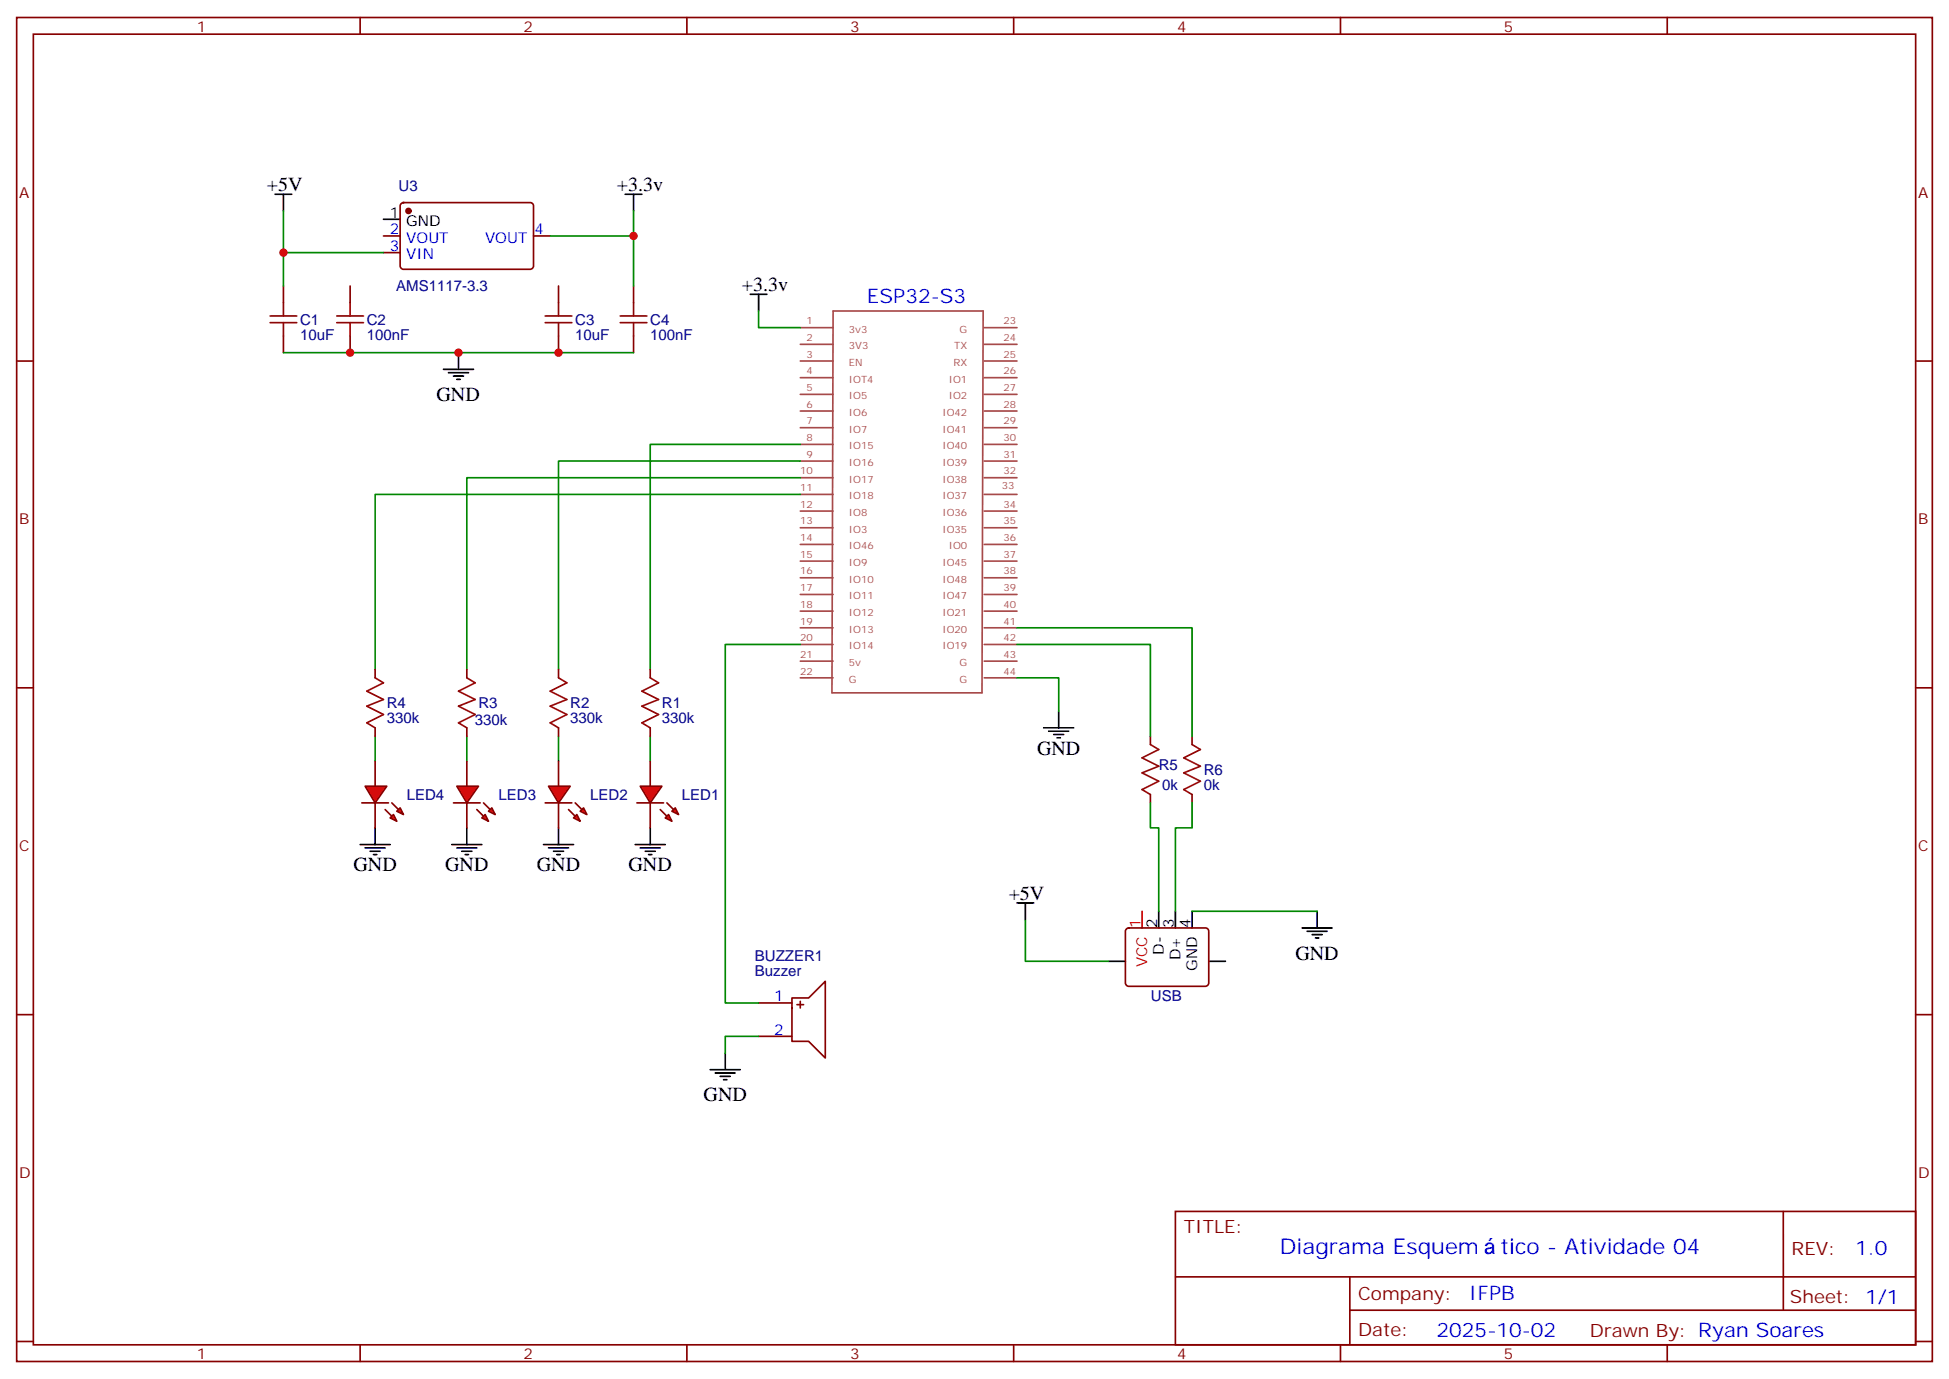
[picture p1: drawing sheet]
<svg xmlns="http://www.w3.org/2000/svg" width="412mm" height="292mm" viewBox="0 0 412 292" stroke-linecap="round" stroke-linejoin="round" font-family="sans-serif">
<g fill="none" stroke="#870000" stroke-width=".35">
<path d="M3.5 3.7h405.4v284.3h-405.4zM7.1 7.2h398.2v277.3h-398.2zM76.2 3.7v3.5M145.3 3.7v3.5M214.5 3.7v3.5M283.6 3.7v3.5M352.8 3.7v3.5M81.1 49.9h3.6M81.1 53.4h3.6M84.9 43.1l.5-.2h26.8a.71 .71 0 0 1 .7 .7v12.7a.76 .76 0 0 1-.7 .7h-26.8a.76 .76 0 0 1-.7-.7v-12.7zM112.9 49.9h3.5M3.5 76.4h3.6"/>
<path d="M60 60.5v3.5M60 71.1v3.5M74.1 60.5v3.5M74.1 71.1v3.5M118.2 60.5v3.5M118.2 71.1v3.5M134.1 60.5v3.5M134.1 71.1v3.5M405.3 76.4h3.6M3.5 145.5h3.6M79.4 141.6v1.8M79.4 154v1.8"/>
<path d="M98.8 141.6v1.8M98.8 154v1.8M118.2 141.6v1.8M118.2 154v1.8M137.6 141.6v1.8M137.6 154v1.8M243.4 155.8v1.7M252.2 155.8v1.7M405.3 145.5h3.6M243.4 168.1v1.8M252.2 168.1v1.8M238.4 196.5l.4-.2h16.3a.71 .71 0 0 1 .7 .7v11a.76 .76 0 0 1-.7 .7h-16.3a.76 .76 0 0 1-.7-.7v-11z"/>
<path d="M3.5 214.7h3.6M405.3 214.7h3.6M248.7 256.3h156.6v28.2h-156.6zM377.3 256.3v20.9M248.7 270.1h156.5M285.6 277.2h119.6M285.6 270.1v14.2M3.5 283.8h3.6M76.2 284.5v3.5M145.3 284.5v3.5M214.5 284.5v3.5M283.6 284.5v3.5"/>
<path d="M352.8 284.5v3.5M405.3 283.8h3.6"/>
</g>
<g fill="none" stroke="#a64a4a" stroke-width=".35">
<path d="M169.3 79.9h7M169.3 76.4h7M169.3 72.8h7M169.3 69.3h7M176.3 65.8h31.7l-.2 80.8h-31.8zM208.3 79.9h6.9M208.3 76.4h6.9M208.3 72.8h6.9M208.3 69.3h6.9M169.3 97.5h7M169.3 94h7M169.3 90.5h7"/>
<path d="M169.3 87h7M169.3 83.4h7M208.3 97.5h6.9M208.3 94h6.9M208.3 90.5h6.9M208.3 87h6.9M208.3 83.4h6.9M169.3 118.7h7M169.3 115.2h7M169.3 111.7h7M169.3 108.1h7M169.3 104.6h7"/>
<path d="M169.3 101.1h7M208.3 118.7h6.9M208.3 115.2h6.9M208.3 111.7h6.9M208.3 108.1h6.9M208.3 104.6h6.9M208.3 101.1h6.9M169.3 139.9h7M169.3 136.3h7M169.3 132.8h7M169.3 129.3h7M169.3 125.8h7"/>
<path d="M169.3 122.2h7M208.3 139.9h6.9M208.3 136.3h6.9M208.3 132.8h6.9M208.3 129.3h6.9M208.3 125.8h6.9M208.3 122.2h6.9M169.3 143.4h7M208.3 143.4h6.9"/>
</g>
<g fill="none" stroke="#000" stroke-width=".35">
<path d="M58.2 41.1h3.5M60 41.1v3.5M81.1 46.4h3.6M132.3 41.1h3.5M134.1 41.1v3.5M93.8 78.1h6.4M94.9 78.8h4.2M96 79.6h2.1M97 74.6v3.5M96.7 80.3h.7M220.8 154h6.4M221.9 154.7h4.2"/>
<path d="M223 155.4h2.1M223.7 156.1h.7M224 150.5v3.5M76.2 178.7h6.3M77.3 179.4h4.2M79.4 175.2v3.5M95.6 178.7h6.4M96.7 179.4h4.2M98.8 175.2v3.5M115 178.7h6.4M116.1 179.4h4.2M118.2 175.2v3.5"/>
<path d="M134.4 178.7h6.4M135.5 179.4h4.2M137.6 175.2v3.5M78.3 180.1h2.1M79 180.8h.7M97.7 180.1h2.1M98.4 180.8h.7M117.1 180.1h2.1M117.8 180.8h.7M136.5 180.1h2.1M137.2 180.8h.7M245.2 192.8v3.5"/>
<path d="M248.7 192.8v3.5M252.2 192.8v3.5M275.5 196.3h6.4M276.6 197h4.2M277.6 197.7h2.2M278.3 198.4h.7M278.7 192.8v3.5M234.6 203.4h3.5M255.8 203.4h3.5"/>
</g>
<g fill="none" stroke="#008700" stroke-width=".35">
<path d="M60 44.6v8.8h21.1M60 53.4v7.1M134.1 44.6v5.3h-17.7M134.1 49.9v10.6M60 74.6h74.1M169.3 94h-31.7v47.6M169.3 97.5h-51.1v44.1M169.3 101.1h-70.5v40.5M169.3 104.6h-89.9v37M215.2 136.3h28.2v19.5M215.2 132.8h37v23M79.4 155.8v5.2"/>
<path d="M98.8 155.8v5.2M118.2 155.8v5.2M137.6 155.8v5.2M215.2 143.4h8.8v7.1M243.4 169.9v5.3h1.8v17.6M252.2 169.9v5.3h-3.5v17.6M252.2 192.8h26.5"/>
</g>
<path d="M241.7 192.8v3.5" fill="none" stroke="#f00" stroke-width=".35"/>
<g fill="none" stroke="#a10000" stroke-width=".35">
<path d="M57.1 68.3h5.7M57.1 66.9h5.7M60 64v2.9M60 68.3v2.8M71.3 68.3h5.6M71.3 66.9h5.6M74.1 64v2.9M74.1 68.3v2.8M115.4 68.3h5.6M115.4 66.9h5.6M118.2 64v2.9M118.2 68.3v2.8"/>
<path d="M131.2 68.3h5.7M131.2 66.9h5.7M134.1 64v2.9M134.1 68.3v2.8M79.4 143.4l1.7 1.1-3.5 1.7 3.5 1.8-3.5 1.4 3.5 1.8-3.5 1.7 1.8 1.1M98.8 143.4l1.7 1.1-3.5 1.7 3.5 1.8-3.5 1.4 3.5 1.8-3.5 1.7 1.8 1.1M118.2 143.4l1.7 1.1-3.5 1.7 3.5 1.8-3.5 1.4 3.5 1.8-3.5 1.7 1.8 1.1M137.6 143.4l1.7 1.1-3.5 1.7 3.5 1.8-3.5 1.4 3.5 1.8-3.5 1.7 1.8 1.1M243.4 157.5l1.8 1.1-3.5 1.7 3.5 1.8-3.5 1.4 3.5 1.8-3.5 1.7 1.7 1.1M252.2 157.5l1.8 1.1-3.5 1.7 3.5 1.8-3.5 1.4 3.5 1.8-3.5 1.7 1.7 1.1"/>
</g>
<circle cx="86.4" cy="44.6" r=".53" fill="#870000" stroke="#870000" stroke-width=".35"/>
<g fill="#f00" stroke="#870000" stroke-width=".35">
<path d="M135.5 166.3h4.6l-2.5 3.6z"/>
<path d="M134.8 169.9h5.6z"/>
</g>
<g fill="#870000" stroke="#870000" stroke-width=".35">
<path d="M141.1 169.9l1.4 1.4z"/>
<path d="M139.7 171.3l1.4 1.4z"/>
</g>
<g fill="#f00" stroke="#870000" stroke-width=".35">
<path d="M142.2 171.6l.7-.7 .7 1.4z"/>
<path d="M140.8 173l.7-.7 .7 1.4z"/>
</g>
<path d="M137.6 161v5.3M137.6 169.9v5.3" fill="none" stroke="#870000" stroke-width=".35"/>
<g fill="#f00" stroke="#870000" stroke-width=".35">
<path d="M116.1 166.3h4.5l-2.4 3.6z"/>
<path d="M115.4 169.9h5.6z"/>
</g>
<g fill="#870000" stroke="#870000" stroke-width=".35">
<path d="M121.7 169.9l1.4 1.4z"/>
<path d="M120.3 171.3l1.4 1.4z"/>
</g>
<g fill="#f00" stroke="#870000" stroke-width=".35">
<path d="M122.8 171.6l.7-.7 .7 1.4z"/>
<path d="M121.4 173l.7-.7 .7 1.4z"/>
</g>
<path d="M118.2 161v5.3M118.2 169.9v5.3" fill="none" stroke="#870000" stroke-width=".35"/>
<g fill="#f00" stroke="#870000" stroke-width=".35">
<path d="M96.7 166.3h4.5l-2.4 3.6z"/>
<path d="M96 169.9h5.6z"/>
</g>
<g fill="#870000" stroke="#870000" stroke-width=".35">
<path d="M102.3 169.9l1.4 1.4z"/>
<path d="M100.9 171.3l1.4 1.4z"/>
</g>
<g fill="#f00" stroke="#870000" stroke-width=".35">
<path d="M103.4 171.6l.7-.7 .7 1.4z"/>
<path d="M102 173l.7-.7 .7 1.4z"/>
</g>
<path d="M98.8 161v5.3M98.8 169.9v5.3" fill="none" stroke="#870000" stroke-width=".35"/>
<g fill="#f00" stroke="#870000" stroke-width=".35">
<path d="M77.3 166.3h4.5l-2.4 3.6z"/>
<path d="M76.6 169.9h5.6z"/>
</g>
<g fill="#870000" stroke="#870000" stroke-width=".35">
<path d="M82.9 169.9l1.4 1.4z"/>
<path d="M81.5 171.3l1.4 1.4z"/>
</g>
<g fill="#f00" stroke="#870000" stroke-width=".35">
<path d="M84 171.6l.7-.7 .7 1.4z"/>
<path d="M82.5 173l.8-.7 .7 1.4z"/>
</g>
<path d="M79.4 161v5.3M79.4 169.9v5.3M160.5 212.2h7.1M160.5 219.3h7.1M167.6 211.1h3.5l3.5-3.5v16.2l-3.5-3.5h-3.5zM168.6 212.5h1.4M169.3 211.8v1.5" fill="none" stroke="#870000" stroke-width=".35"/>
<path d="M160.5 65.8v3.5h8.8M169.3 136.3h-15.8v75.9h7M217 194.6v8.8h17.6M160.5 219.3h-7v3.5" fill="none" stroke="#008700" stroke-width=".35"/>
<path d="M158.7 62.3h3.6M160.5 62.3v3.5M215.2 191h3.5M217 191v3.6M150.3 226.3h6.3M151.3 227h4.3M152.4 227.7h2.1M153.1 228.4h.7M153.5 222.8v3.5" fill="none" stroke="#000" stroke-width=".35"/>
<g fill="#c00">
<circle cx="74.1" cy="74.6" r=".88"/>
<circle cx="118.2" cy="74.6" r=".88"/>
<circle cx="60" cy="53.4" r=".88"/>
<circle cx="134.1" cy="49.9" r=".88"/>
<circle cx="97" cy="74.6" r=".88"/>
</g>
<g font-size="4.6" fill="#00f">
<text x="270.8" y="265.3">Diagrama Esquem</text>
<text x="317.5" y="265.3">tico - Atividade 04</text>
</g>
<g font-size="4.2">
<text x="56.4" y="40.4">+5V</text>
<text x="130.5" y="40.4">+3.3v</text>
<text x="157" y="61.6">+3.3v</text>
<text x="92.4" y="84.8">GND</text>
<text x="219.4" y="159.6">GND</text>
<text x="74.8" y="184.3">GND</text>
<text x="94.2" y="184.3">GND</text>
<text x="113.6" y="184.3">GND</text>
<text x="133" y="184.3">GND</text>
<text x="213.4" y="190.3">+5V</text>
<text x="274.1" y="203">GND</text>
<text x="148.9" y="233">GND</text>
</g>
<g font-size="4.2" fill="#00f">
<text x="183.4" y="64">ESP32-S3</text>
<text x="392.5" y="265.6">1.0</text>
<text x="310.9" y="275.1">IFPB</text>
<text x="304" y="282.9">2025-10-02</text>
</g>
<g font-size="3.9" fill="#800">
<text x="250.5" y="260.9">TITLE:</text>
<text x="379.1" y="265.6">REV:</text>
<text x="287.4" y="275.1">Company:</text>
<text x="378.7" y="275.7">Sheet: 1/1</text>
<text x="287.4" y="282.8">Date:</text>
<text x="336.4" y="282.8">Drawn By: Ryan Soares</text>
</g>
<g font-size="3.2" fill="#800">
<text x="41.6" y="6.7">1</text>
<text x="110.8" y="6.7">2</text>
<text x="179.9" y="6.7">3</text>
<text x="249.1" y="6.7">4</text>
<text x="318.2" y="6.7">5</text>
<text x="4.1" y="41.8">A</text>
<text x="405.9" y="41.8">A</text>
<text x="4.1" y="110.9">B</text>
<text x="405.9" y="110.9">B</text>
<text x="4.1" y="180.1">C</text>
<text x="405.9" y="180.1">C</text>
<text x="4.1" y="249.2">D</text>
<text x="405.9" y="249.2">D</text>
<text x="41.6" y="287.5">1</text>
<text x="110.8" y="287.5">2</text>
<text x="179.9" y="287.5">3</text>
<text x="249.1" y="287.5">4</text>
<text x="318.2" y="287.5">5</text>
</g>
<g font-size="3.2" fill="#000080">
<text x="84.3" y="40.4">U3</text>
<text x="83.8" y="61.6">AMS1117-3.3</text>
<text x="63.5" y="71.9">10uF</text>
<text x="63.5" y="68.7">C1</text>
<text x="77.6" y="71.9">100nF</text>
<text x="77.6" y="68.7">C2</text>
<text x="121.7" y="71.9">10uF</text>
<text x="121.7" y="68.7">C3</text>
<text x="137.6" y="71.9">100nF</text>
<text x="137.6" y="68.7">C4</text>
<text x="81.8" y="149.8">R4</text>
<text x="101.2" y="149.8">R3</text>
<text x="120.6" y="149.8">R2</text>
<text x="140.1" y="149.8">R1</text>
<text x="81.8" y="153">330k</text>
<text x="100.5" y="153.4">330k</text>
<text x="120.6" y="153">330k</text>
<text x="140.1" y="153">330k</text>
<text x="245.2" y="162.8">R5</text>
<text x="245.9" y="167">0k</text>
<text x="254.7" y="167">0k</text>
<text x="254.7" y="163.9">R6</text>
<text x="86.1" y="169.2">LED4</text>
<text x="105.5" y="169.2">LED3</text>
<text x="124.9" y="169.2">LED2</text>
<text x="144.3" y="169.2">LED1</text>
<text x="159.7" y="203.4">BUZZER1</text>
<text x="159.7" y="206.6">Buzzer</text>
<text x="243.5" y="211.7">USB</text>
</g>
<g font-size="3.2">
<text x="82.5" y="46">1</text>
<text x="86" y="47.8">GND</text>
<text x="244.8" y="196.3" transform="rotate(-90 244.8 196.3)">2</text>
<text x="248.4" y="196.3" transform="rotate(-90 248.4 196.3)">3</text>
<text x="251.9" y="196.3" transform="rotate(-90 251.9 196.3)">4</text>
<text x="246.2" y="202" transform="rotate(-90 246.2 202)">D-</text>
<text x="249.8" y="203.1" transform="rotate(-90 249.8 203.1)">D+</text>
<text x="253.3" y="205.4" transform="rotate(-90 253.3 205.4)">GND</text>
</g>
<g font-size="3.2" fill="#00f">
<text x="82.5" y="53.1">3</text>
<text x="82.5" y="49.6">2</text>
<text x="86" y="51.3">VOUT</text>
<text x="102.6" y="51.3">VOUT</text>
<text x="113.1" y="49.6">4</text>
<text x="86" y="54.9">VIN</text>
<text x="163.8" y="211.8">1</text>
<text x="163.8" y="218.9">2</text>
</g>
<g font-size="3.2" fill="#f00">
<text x="241.3" y="196.3" transform="rotate(-90 241.3 196.3)">1</text>
<text x="242.7" y="204.7" transform="rotate(-90 242.7 204.7)">VCC</text>
</g>
<g font-size="2.1" fill="#a54b4b">
<text x="170.7" y="68.6">1</text>
<text x="179.6" y="70.4">3v3</text>
<text x="203" y="70.4">G</text>
<text x="212.3" y="68.6">23</text>
<text x="170.7" y="75.7">3</text>
<text x="170.7" y="72.2">2</text>
<text x="179.6" y="77.4">EN</text>
<text x="179.6" y="73.9">3V3</text>
<text x="201.7" y="77.4">RX</text>
<text x="201.9" y="73.9">TX</text>
<text x="212.3" y="75.7">25</text>
<text x="212.3" y="72.2">24</text>
<text x="170.7" y="82.7">5</text>
<text x="170.7" y="79.2">4</text>
<text x="179.6" y="80.9">IOT4</text>
<text x="200.8" y="80.9">IO1</text>
<text x="212.3" y="82.7">27</text>
<text x="212.3" y="79.2">26</text>
<text x="170.7" y="89.8">7</text>
<text x="170.7" y="86.3">6</text>
<text x="179.6" y="88">IO6</text>
<text x="179.6" y="84.5">IO5</text>
<text x="199.4" y="88">IO42</text>
<text x="200.8" y="84.5">IO2</text>
<text x="212.3" y="89.8">29</text>
<text x="212.3" y="86.3">28</text>
<text x="170.7" y="93.3">8</text>
<text x="179.6" y="95.1">IO15</text>
<text x="179.6" y="91.5">IO7</text>
<text x="199.4" y="95.1">IO40</text>
<text x="199.4" y="91.5">IO41</text>
<text x="212.3" y="93.3">30</text>
<text x="169.3" y="100.4">10</text>
<text x="170.7" y="96.8">9</text>
<text x="179.6" y="98.6">IO16</text>
<text x="199.4" y="98.6">IO39</text>
<text x="212.3" y="100.4">32</text>
<text x="212.3" y="96.8">31</text>
<text x="169.3" y="107.4">12</text>
<text x="169.3" y="103.9">11</text>
<text x="179.6" y="105.6">IO18</text>
<text x="179.6" y="102.1">IO17</text>
<text x="199.4" y="105.6">IO37</text>
<text x="199.4" y="102.1">IO38</text>
<text x="212" y="103.6">33</text>
<text x="212.3" y="107.4">34</text>
<text x="169.3" y="111">13</text>
<text x="179.6" y="112.7">IO3</text>
<text x="179.6" y="109.2">IO8</text>
<text x="199.4" y="112.7">IO35</text>
<text x="199.4" y="109.2">IO36</text>
<text x="212.3" y="111">35</text>
<text x="169.3" y="118">15</text>
<text x="169.3" y="114.5">14</text>
<text x="179.6" y="119.8">IO9</text>
<text x="179.6" y="116.2">IO46</text>
<text x="199.4" y="119.8">IO45</text>
<text x="200.8" y="116.2">IO0</text>
<text x="212.3" y="118">37</text>
<text x="212.3" y="114.5">36</text>
<text x="169.3" y="125.1">17</text>
<text x="169.3" y="121.5">16</text>
<text x="179.6" y="123.3">IO10</text>
<text x="199.4" y="123.3">IO48</text>
<text x="212.3" y="125.1">39</text>
<text x="212.3" y="121.5">38</text>
<text x="169.3" y="128.6">18</text>
<text x="179.6" y="130.3">IO12</text>
<text x="179.6" y="126.8">IO11</text>
<text x="199.4" y="130.3">IO21</text>
<text x="199.4" y="126.8">IO47</text>
<text x="212.3" y="128.6">40</text>
<text x="169.3" y="135.7">20</text>
<text x="169.3" y="132.1">19</text>
<text x="179.6" y="137.4">IO14</text>
<text x="179.6" y="133.9">IO13</text>
<text x="199.4" y="137.4">IO19</text>
<text x="199.4" y="133.9">IO20</text>
<text x="212.3" y="135.7">42</text>
<text x="212.3" y="132.1">41</text>
<text x="169.3" y="142.7">22</text>
<text x="169.3" y="139.2">21</text>
<text x="179.6" y="140.9">5v</text>
<text x="203" y="140.9">G</text>
<text x="212.3" y="142.7">44</text>
<text x="212.3" y="139.2">43</text>
<text x="179.6" y="144.4">G</text>
<text x="203" y="144.4">G</text>
</g>
</svg>
